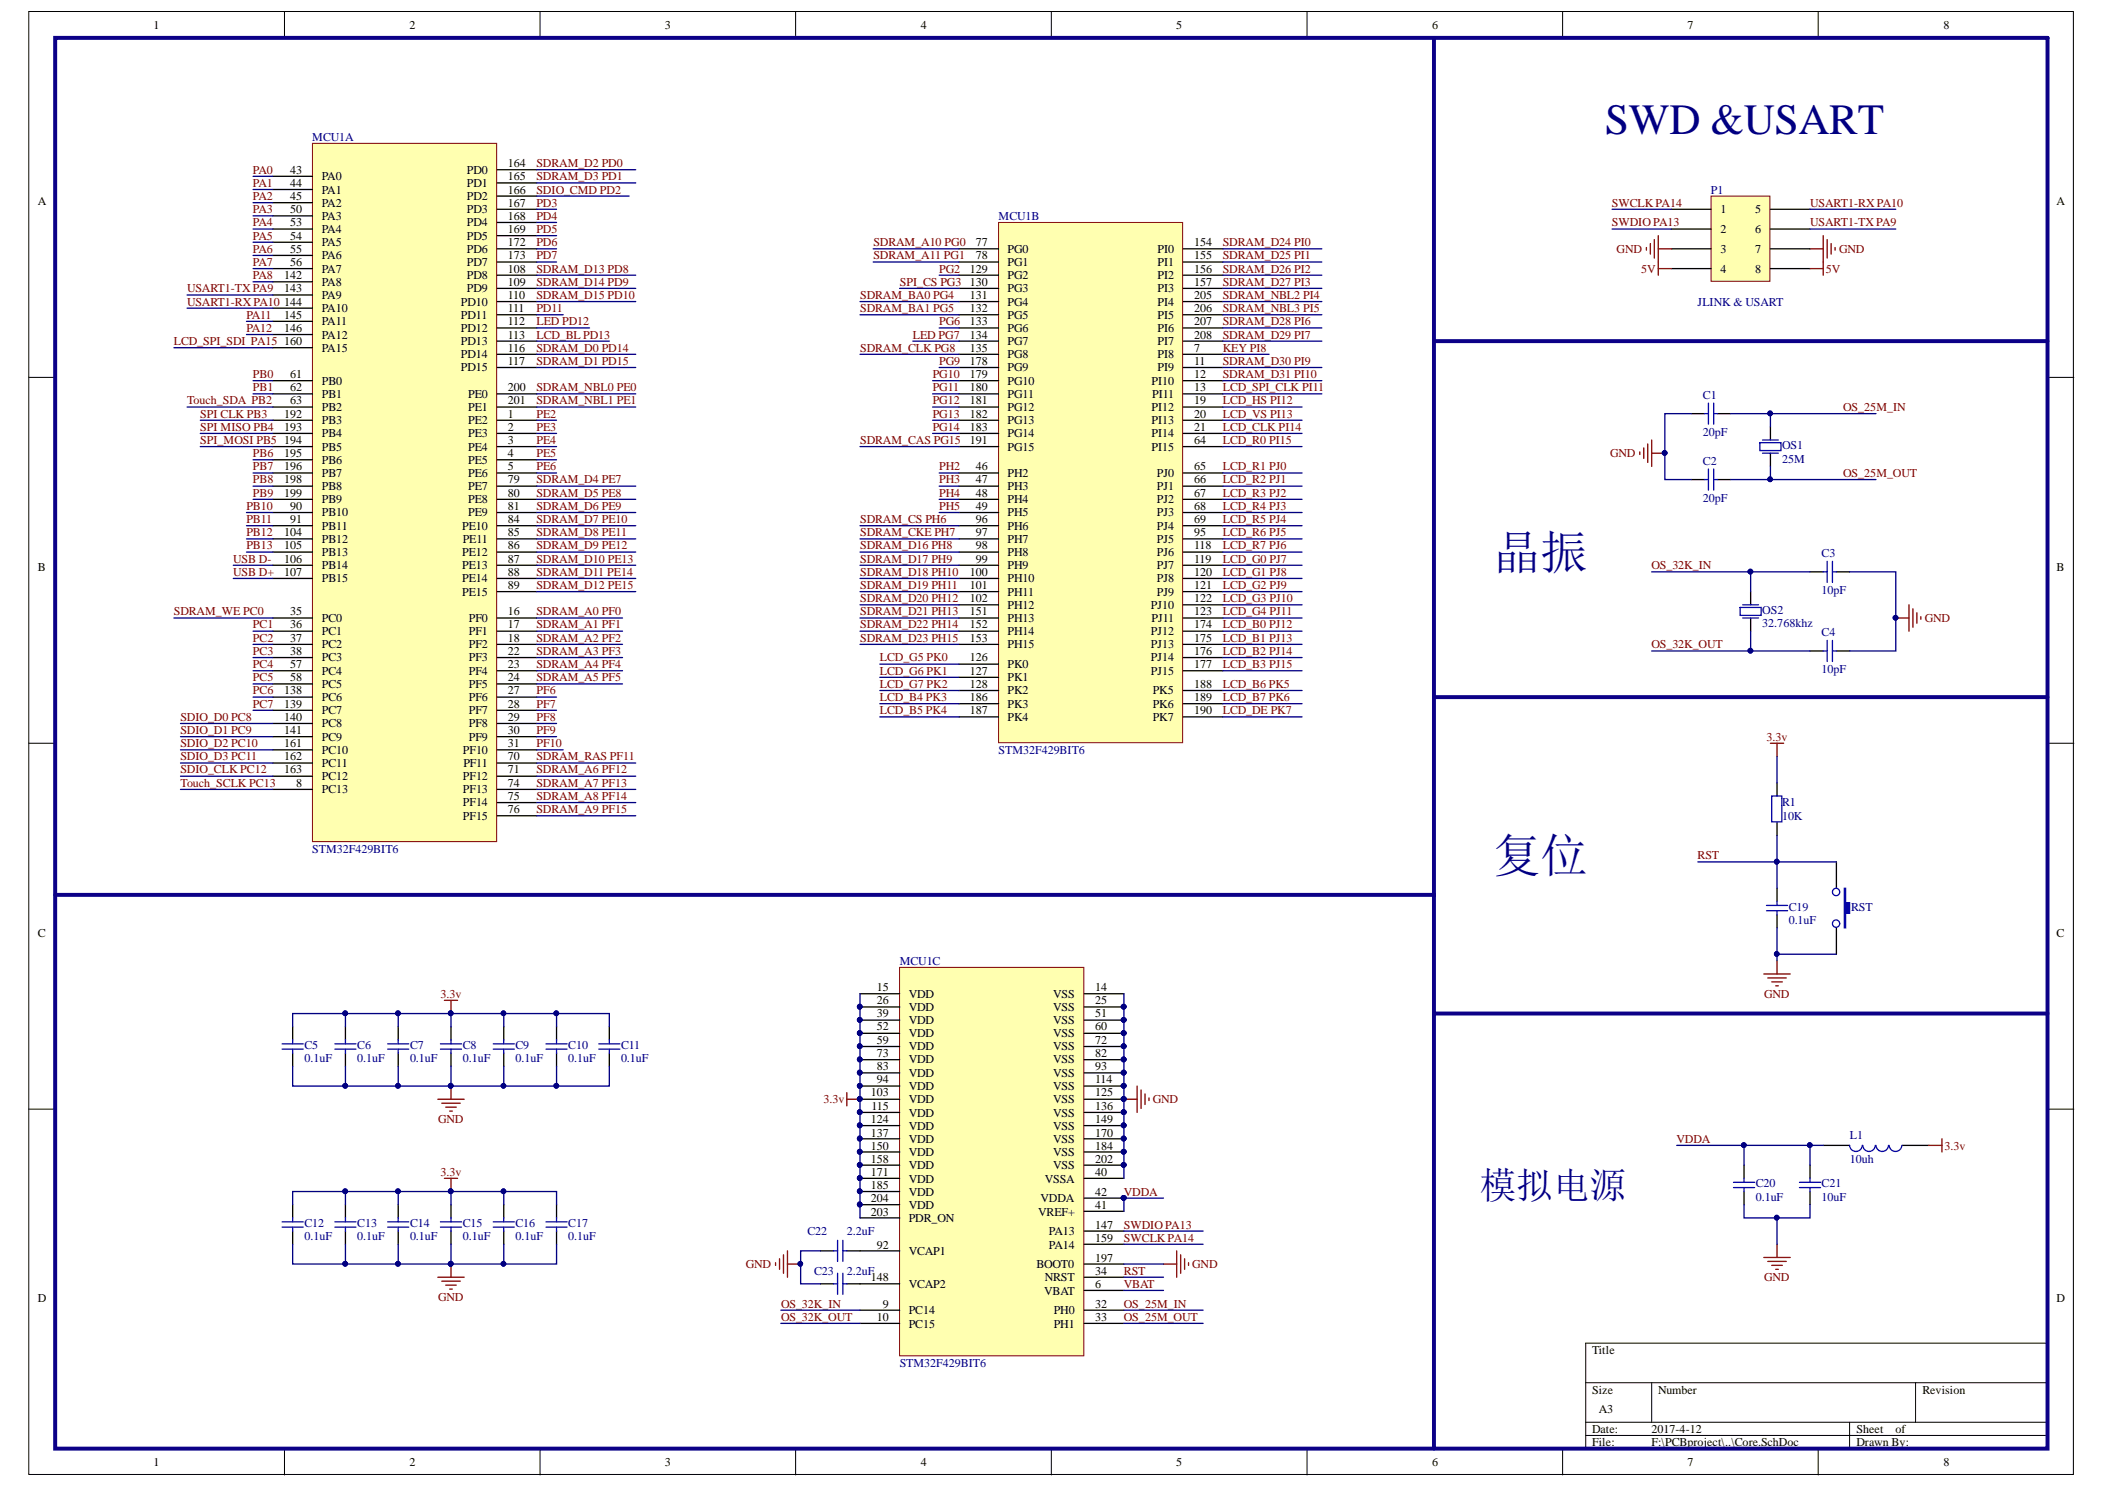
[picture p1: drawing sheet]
<svg xmlns="http://www.w3.org/2000/svg" width="297mm" height="210mm" viewBox="0 0 297 210" stroke-linecap="round" stroke-linejoin="round" font-family="sans-serif">
<g fill="#fff" stroke="#000" stroke-width=".14">
<path d="M4.1 1.6h288.5v206.4h-288.5z"/>
<path d="M7.8 5.3h281.1v199h-281.1z"/>
</g>
<g fill="none" stroke="#000" stroke-width=".14">
<path d="M40.1 1.6v3.7M76.2 1.6v3.7M112.3 1.6v3.7M148.4 1.6v3.7M184.4 1.6v3.7M220.5 1.6v3.7M256.6 1.6v3.7M4.1 53.2h3.7M288.9 53.2h3.8M4.1 104.8h3.7M288.9 104.8h3.8M4.1 156.5h3.7"/>
<path d="M288.9 156.5h3.8M223.8 195.1h65.1M233.1 195.1v5.5M270.3 195.1v5.5M288.9 189.5h-65.1v14.8M40.1 204.3v3.8M76.2 204.3v3.8M112.3 204.3v3.8M148.4 204.3v3.8M184.4 204.3v3.8M220.5 204.3v3.8M223.8 200.6h65.1"/>
<path d="M223.8 202.5h65.1M256.6 204.3v3.8M261 200.6v3.7"/>
</g>
<g fill="none" stroke="#800000" stroke-width=".19">
<path d="M231.4 63.7v.4M232 63.2v1.5M232.5 62.6v2.6M233.1 62.1v3.7M233.1 63.9h1.8M267.5 87.2h1.9M269.4 85.3v3.7M269.9 85.9v2.6M270.5 86.4v1.5M271.1 87v.4M249.8 104.8h1.9M250.8 104.8v1.9"/>
<path d="M248.9 137.4h3.7M249.5 138h2.6M250 138.5h1.5M250.6 139.1h.3M250.8 135.5v1.9M158.6 155.1h1.9M160.5 153.2v3.7M161 153.8v2.6M161.6 154.3v1.5M162.1 154.9v.3"/>
</g>
<g fill="#000080" stroke="#000080" stroke-width=".14">
<circle cx="158.6" cy="155" r=".33"/>
<circle cx="234.9" cy="63.9" r=".33"/>
<circle cx="267.5" cy="87.1" r=".33"/>
</g>
<g fill="none" stroke="#000" stroke-width=".19">
<path d="M238.7 58.3h1.8M242.4 58.3h1.8M238.7 67.6h1.8M242.4 67.6h1.8M255.4 80.7h1.9M255.4 91.8h1.9M259.1 80.7h1.9M259.1 91.8h1.9M250.8 110.4v1.9M250.8 116v1.9M250.8 125.3v1.9M250.8 129v1.9"/>
<path d="M259.1 121.6v3.7M259.1 130.9v3.7"/>
</g>
<g fill="none" stroke="#00f" stroke-width=".19">
<path d="M240.5 58.3h.6M241.1 56.9v2.9M241.8 56.9v2.9M241.8 58.3h.6M240.5 67.6h.6M241.1 66.2v2.9M241.8 66.2v2.9M241.8 67.6h.6M257.8 79.2v3M258.6 79.2v3M257.3 80.7h.5M257.3 91.8h.5"/>
<path d="M257.8 90.3v3M258.6 90.3v3M258.6 80.7h.5M258.6 91.8h.5M250 112.3h1.4v3.6h-1.4zM249.3 127.7h2.9M249.3 128.5h2.9M250.8 127.2v.5M250.8 128.5v.5"/>
</g>
<path d="M260.3 125.3h.1v2.1h.6v1.4h-.6v2.1h-.1z" fill-rule="evenodd" fill="#00f"/>
<g fill="none" stroke="#00f" stroke-width=".19">
<path d="M248.3 62.4h3v1.2h-3zM248.7 62.1h2.2M248.7 63.9h2.2M245.5 85.7h3v1.1h-3zM245.9 85.3h2.3M245.9 87.2h2.3M260.3 125.3h.1v2.1h.6v1.4h-.6v2.1h-.1zM117.6 176.5h.6M118.2 175v2.9M118.2 179.6v3M118.9 175v2.9M118.9 179.6v3"/>
<path d="M118.9 176.5h.6M244.6 167.5h3M244.6 166.8h3M246.1 166.2v.6M246.1 167.5v.6M253.9 167.5h3M253.9 166.8h3M255.4 166.2v.6M255.4 167.5v.6M262.8 161.6a.89 .89 0 0 1-.9 .8 .89 .89 0 0 1-.9-.8M264.6 161.6a.88 .88 0 0 1-.9 .8 .88 .88 0 0 1-.8-.8M266.5 161.6a.88 .88 0 0 1-.9 .8 .88 .88 0 0 1-.9-.8"/>
<path d="M268.4 161.6a.89 .89 0 0 1-.9 .8 .89 .89 0 0 1-.9-.8M117.6 181.1h.6M118.9 181.1h.6"/>
<circle cx="259.1" cy="130.3" r=".52"/>
<circle cx="259.1" cy="125.8" r=".52"/>
</g>
<g fill="none" stroke="#800000" stroke-width=".19">
<path d="M255.4 35.1h1.9M257.3 33.2v3.8M257.8 33.8v2.6M258.4 34.4v1.4M259 34.9v.4M61.8 155.1h3.7M62.3 155.6h2.6M62.7 141.1h1.9M62.9 156.2h1.5M63.5 156.7h.3M63.6 141.1v1.9M63.6 153.2v1.9"/>
<path d="M119.5 154.1v1.9M119.5 155.1h1.9M248.9 177.4h3.7M249.5 177.9h2.6M250 178.5h1.5M250.6 179.1h.3M250.8 175.5v1.9M272.2 161.6h1.8M274 160.6v1.9"/>
</g>
<g fill="#000080" stroke="#000080" stroke-width=".14">
<circle cx="121.3" cy="155" r=".33"/>
<circle cx="63.6" cy="153.2" r=".33"/>
<circle cx="63.6" cy="142.9" r=".33"/>
</g>
<g fill="none" stroke="#000" stroke-width=".19">
<path d="M249.8 60.2v1.9M249.8 63.9v1.9M247 83.5v1.8M247 87.2v1.8M115.8 176.5h1.8M119.5 176.5h1.9M246.1 164.4v1.8M246.1 168.1v1.8M255.4 164.4v1.8M255.4 168.1v1.8M257.3 161.6h3.7M268.4 161.6h3.8"/>
<path d="M115.8 181.1h1.8M119.5 181.1h1.9"/>
</g>
<path d="M241.4 27.7h8.4v12h-8.4z" fill="#ffffb0" stroke="#800000" stroke-width=".14"/>
<path d="M235.9 29.5h5.5M235.9 32.3h5.5M235.9 35.1h5.5M235.9 37.9h5.5M249.8 29.5h5.6M249.8 32.3h5.6M249.8 35.1h5.6M249.8 37.9h5.6" fill="none" stroke="#000" stroke-width=".19"/>
<g fill="none" stroke="#800000" stroke-width=".19">
<path d="M232.3 34.9v.4M232.9 34.4v1.4M233.4 33.8v2.6M234 33.2v5.6M234 35.1h1.9M234 37.9h1.9M255.4 37.9h1.9M257.3 37v1.8M109.4 178.1v.4M110 177.6v1.5M110.6 177v2.6M111.1 176.5v3.7"/>
<path d="M111.1 178.3h1.9"/>
</g>
<g fill="#000080" stroke="#000080" stroke-width=".14">
<circle cx="112.9" cy="178.3" r=".33"/>
<circle cx="158.6" cy="169" r=".33"/>
</g>
<path d="M44.1 20.2h26v98.5h-26z" fill="#ffffb0" stroke="#800000" stroke-width=".14"/>
<g fill="none" stroke="#000" stroke-width=".19">
<path d="M38.5 24.9h5.6M38.5 26.7h5.6M38.5 28.6h5.6M38.5 30.5h5.6M38.5 32.3h5.6M38.5 34.2h5.6M38.5 36h5.6M38.5 37.9h5.6M38.5 39.8h5.6M70.2 38.8h5.5M70.2 23.9h5.5M70.2 25.8h5.5"/>
<path d="M70.2 27.7h5.5M70.2 29.5h5.5M70.2 31.4h5.5M70.2 33.2h5.5M70.2 35.1h5.5M70.2 37h5.5M38.5 59.3h5.6M38.5 53.7h5.6M38.5 55.6h5.6M38.5 57.4h5.6M38.5 41.6h5.6M38.5 43.5h5.6"/>
<path d="M38.5 45.3h5.6M38.5 47.2h5.6M38.5 49.1h5.6M70.2 59.3h5.5M70.2 55.6h5.5M70.2 57.4h5.5M70.2 40.7h5.5M70.2 42.5h5.5M70.2 44.4h5.5M70.2 46.3h5.5M70.2 48.1h5.5M70.2 50h5.5"/>
<path d="M70.2 51.8h5.5M38.5 61.1h5.6M38.5 63h5.6M38.5 64.9h5.6M38.5 66.7h5.6M38.5 68.6h5.6M38.5 70.4h5.6M38.5 72.3h5.6M38.5 74.2h5.6M38.5 76h5.6M38.5 77.9h5.6M38.5 79.7h5.6"/>
<path d="M70.2 61.1h5.5M70.2 63h5.5M70.2 64.9h5.5M70.2 66.7h5.5M70.2 68.6h5.5M70.2 70.4h5.5M70.2 72.3h5.5M70.2 74.2h5.5M70.2 76h5.5M70.2 77.9h5.5M70.2 79.7h5.5M38.5 87.2h5.6"/>
<path d="M38.5 89h5.6M38.5 90.9h5.6M38.5 92.8h5.6M38.5 94.6h5.6M38.5 96.5h5.6M38.5 98.3h5.6M38.5 81.6h5.6M70.2 87.2h5.5M70.2 89h5.5M70.2 90.9h5.5M70.2 92.8h5.5M70.2 94.6h5.5"/>
<path d="M70.2 96.5h5.5M70.2 98.3h5.5M70.2 81.6h5.5M70.2 83.5h5.5M38.5 111.4h5.6M38.5 100.2h5.6M38.5 102.1h5.6M38.5 103.9h5.6M38.5 105.8h5.6M38.5 107.6h5.6M38.5 109.5h5.6M70.2 111.4h5.5"/>
<path d="M70.2 100.2h5.5M70.2 102.1h5.5M70.2 103.9h5.5M70.2 105.8h5.5M70.2 107.6h5.5M70.2 109.5h5.5M70.2 113.2h5.5M70.2 115.1h5.5"/>
</g>
<path d="M140.9 31.4h26v73.4h-26z" fill="#ffffb0" stroke="#800000" stroke-width=".14"/>
<g fill="none" stroke="#000" stroke-width=".19">
<path d="M135.3 35.1h5.6M135.3 37h5.6M135.3 38.8h5.6M167 35.1h5.6M167 37h5.6M167 38.8h5.6M135.3 50h5.6M135.3 51.8h5.6M135.3 53.7h5.6M135.3 55.6h5.6M135.3 57.4h5.6M135.3 59.3h5.6"/>
<path d="M135.3 40.7h5.6M135.3 42.5h5.6M135.3 44.4h5.6M135.3 46.3h5.6M135.3 48.1h5.6M167 50h5.6M167 51.8h5.6M167 53.7h5.6M167 55.6h5.6M167 57.4h5.6M167 59.3h5.6M167 40.7h5.6"/>
<path d="M167 42.5h5.6M167 44.4h5.6M167 46.3h5.6M167 48.1h5.6M135.3 61.1h5.6M135.3 66.7h5.6M135.3 68.6h5.6M135.3 70.4h5.6M135.3 72.3h5.6M135.3 63h5.6M135.3 74.2h5.6M135.3 76h5.6"/>
<path d="M135.3 77.9h5.6M135.3 79.7h5.6M167 61.1h5.6M167 66.7h5.6M167 68.6h5.6M167 70.4h5.6M167 72.3h5.6M167 63h5.6M167 74.2h5.6M167 76h5.6M167 77.9h5.6M167 79.7h5.6"/>
<path d="M135.3 81.6h5.6M135.3 83.5h5.6M135.3 85.3h5.6M135.3 87.2h5.6M135.3 89h5.6M135.3 90.9h5.6M135.3 93.7h5.6M135.3 95.5h5.6M135.3 97.4h5.6M135.3 99.3h5.6M167 81.6h5.6M167 83.5h5.6"/>
<path d="M167 85.3h5.6M167 87.2h5.6M167 89h5.6M167 90.9h5.6M167 92.8h5.6M167 94.6h5.6M167 97.4h5.6M167 99.3h5.6M135.3 101.1h5.6M167 101.1h5.6"/>
</g>
<path d="M126.9 136.5h26v54.8h-26z" fill="#ffffb0" stroke="#800000" stroke-width=".14"/>
<g fill="none" stroke="#000" stroke-width=".19">
<path d="M41.3 144.8v1.9M41.3 148.6v1.8M48.7 144.8v1.9M48.7 148.6v1.8M56.2 144.8v1.9M56.2 148.6v1.8M63.6 144.8v1.9M63.6 148.6v1.8M71.1 144.8v1.9M71.1 148.6v1.8M78.5 144.8v1.9M78.5 148.6v1.8"/>
<path d="M86 144.8v1.9M86 148.6v1.8M121.4 140.2h5.5M121.4 142h5.5M121.4 143.9h5.5M121.4 145.8h5.5M121.4 147.6h5.5M121.4 149.5h5.5M121.4 151.3h5.5M121.4 153.2h5.5M121.4 155.1h5.5M121.4 156.9h5.5"/>
<path d="M121.4 158.8h5.5M153 140.2h5.6M153 142h5.6M153 143.9h5.6M153 145.8h5.6M153 147.6h5.6M153 149.5h5.6M153 151.3h5.6M153 153.2h5.6M153 155.1h5.6M153 156.9h5.6M153 158.8h5.6"/>
<path d="M41.3 169.9v1.9M41.3 173.7v1.8M48.7 169.9v1.9M48.7 173.7v1.8M56.2 169.9v1.9M56.2 173.7v1.8M63.6 169.9v1.9M63.6 173.7v1.8M71.1 169.9v1.9M71.1 173.7v1.8M78.5 169.9v1.9M78.5 173.7v1.8"/>
<path d="M121.4 166.2h5.5M121.4 176.5h5.5M121.4 160.6h5.5M121.4 162.5h5.5M121.4 164.4h5.5M121.4 168.1h5.5M121.4 171.8h5.5M121.4 169.9h5.5M153 166.2h5.6M153 170.9h5.6M153 169h5.6M153 160.6h5.6"/>
<path d="M153 162.5h5.6M153 164.4h5.6M153 178.3h5.6M153 173.7h5.6M153 175.5h5.6M121.4 181.1h5.5M121.4 184.8h5.5M121.4 186.7h5.5M153 182h5.6M153 180.2h5.6M153 184.8h5.6M153 186.7h5.6"/>
</g>
<g fill="#000080" stroke="#000080" stroke-width=".14">
<circle cx="158.6" cy="142" r=".33"/>
<circle cx="121.3" cy="142" r=".33"/>
<circle cx="121.3" cy="143.9" r=".33"/>
<circle cx="158.6" cy="169" r=".33"/>
<circle cx="158.6" cy="143.9" r=".33"/>
<circle cx="121.3" cy="145.7" r=".33"/>
<circle cx="121.3" cy="147.6" r=".33"/>
<circle cx="158.6" cy="145.7" r=".33"/>
<circle cx="158.6" cy="147.6" r=".33"/>
<circle cx="121.3" cy="149.4" r=".33"/>
<circle cx="158.6" cy="149.4" r=".33"/>
<circle cx="121.3" cy="151.3" r=".33"/>
<circle cx="158.6" cy="151.3" r=".33"/>
<circle cx="121.3" cy="153.2" r=".33"/>
<circle cx="121.3" cy="155" r=".33"/>
<circle cx="158.6" cy="153.2" r=".33"/>
<circle cx="121.3" cy="156.9" r=".33"/>
<circle cx="121.3" cy="158.7" r=".33"/>
<circle cx="158.6" cy="155" r=".33"/>
<circle cx="158.6" cy="156.9" r=".33"/>
<circle cx="121.3" cy="160.6" r=".33"/>
<circle cx="158.6" cy="158.7" r=".33"/>
<circle cx="121.3" cy="162.5" r=".33"/>
<circle cx="121.3" cy="164.3" r=".33"/>
<circle cx="158.6" cy="160.6" r=".33"/>
<circle cx="121.3" cy="166.2" r=".33"/>
<circle cx="158.6" cy="162.5" r=".33"/>
<circle cx="121.3" cy="168" r=".33"/>
<circle cx="158.6" cy="164.3" r=".33"/>
<circle cx="121.3" cy="169.9" r=".33"/>
<circle cx="63.6" cy="178.3" r=".33"/>
<circle cx="63.6" cy="168" r=".33"/>
<circle cx="247" cy="80.6" r=".34"/>
<circle cx="247" cy="91.8" r=".33"/>
<circle cx="267.5" cy="87.1" r=".33"/>
<circle cx="250.7" cy="121.5" r=".33"/>
<circle cx="250.7" cy="134.6" r=".33"/>
<circle cx="48.7" cy="153.2" r=".34"/>
<circle cx="56.2" cy="153.2" r=".34"/>
<circle cx="63.6" cy="153.2" r=".33"/>
<circle cx="71" cy="153.2" r=".33"/>
<circle cx="78.5" cy="153.2" r=".33"/>
<circle cx="48.7" cy="142.9" r=".34"/>
<circle cx="56.2" cy="142.9" r=".34"/>
<circle cx="63.6" cy="142.9" r=".33"/>
<circle cx="71" cy="142.9" r=".33"/>
<circle cx="78.5" cy="142.9" r=".33"/>
<circle cx="249.8" cy="67.6" r=".33"/>
<circle cx="249.8" cy="58.3" r=".33"/>
<circle cx="112.9" cy="178.3" r=".33"/>
<circle cx="250.7" cy="171.8" r=".33"/>
<circle cx="246.1" cy="161.5" r=".34"/>
<circle cx="255.4" cy="161.5" r=".33"/>
<circle cx="48.7" cy="168" r=".33"/>
<circle cx="48.7" cy="178.3" r=".34"/>
<circle cx="71" cy="178.3" r=".33"/>
<circle cx="71" cy="168" r=".33"/>
<circle cx="56.2" cy="168" r=".33"/>
<circle cx="56.2" cy="178.3" r=".34"/>
<circle cx="234.9" cy="63.9" r=".33"/>
</g>
<g fill="none" stroke="#00f" stroke-width=".19">
<path d="M39.8 147.3h3M39.8 148h3M41.3 146.7v.6M41.3 148v.6M47.3 147.3h2.9M47.3 148h2.9M48.7 146.7v.6M48.7 148v.6M54.7 147.3h3M54.7 148h3M56.2 146.7v.6M56.2 148v.6"/>
<path d="M62.2 147.3h2.9M62.2 148h2.9M63.6 146.7v.6M63.6 148v.6M69.6 147.3h3M69.6 148h3M71.1 146.7v.6M71.1 148v.6M77 147.3h3M77 148h3M78.5 146.7v.6M78.5 148v.6"/>
<path d="M84.5 147.3h3M84.5 148h3M86 146.7v.6M86 148v.6M39.8 172.4h3M39.8 173.1h3M41.3 171.8v.6M41.3 173.1v.6M47.3 172.4h2.9M47.3 173.1h2.9M48.7 171.8v.6M48.7 173.1v.6"/>
<path d="M54.7 172.4h3M54.7 173.1h3M56.2 171.8v.6M56.2 173.1v.6M62.2 172.4h2.9M62.2 173.1h2.9M63.6 171.8v.6M63.6 173.1v.6M69.6 172.4h3M69.6 173.1h3M71.1 171.8v.6M71.1 173.1v.6"/>
<path d="M77 172.4h3M77 173.1h3M78.5 171.8v.6M78.5 173.1v.6"/>
</g>
<path d="M62.7 166.2h1.9M63.6 166.2v1.9M63.6 178.3v1.9M164.2 178.3h1.8M166 176.5v3.7M166.6 177v2.6M167.2 177.6v1.5M167.7 178.1v.4M61.8 180.2h3.7M62.3 180.7h2.6M62.9 181.3h1.5M63.5 181.8h.3" fill="none" stroke="#800000" stroke-width=".19"/>
<path d="M7.8 5.3h281.1v199h-281.1zM202.3 5.3v120.9h-194.5M202.3 48.1h86.6M202.3 98.3h86.6M202.3 126.2v78.1M202.3 143h86.6" fill="none" stroke="#0c0087" stroke-width=".56"/>
<g fill="none" stroke="#000080" stroke-width=".19">
<path d="M35.7 37.9h2.8M35.7 34.2h2.8M35.7 26.7h2.8M35.7 24.9h2.8M35.7 32.3h2.8M35.7 28.6h2.8M35.7 36h2.8M35.7 30.5h2.8M35.7 39.8h2.8M75.7 27.7h13.1M75.7 33.2h2.8M75.7 37h2.8"/>
<path d="M75.7 29.5h2.8M75.7 38.8h14M75.7 25.8h14M75.7 23.9h14M75.7 35.1h2.8M75.7 31.4h2.8M123.2 37h12.1M123.2 35.1h12.1M132.5 38.8h2.8M172.6 37h13.9M172.6 38.8h13.9M172.6 35.1h13.9"/>
<path d="M227.5 29.5h8.4M227.5 32.3h8.4M255.4 29.5h12.1M255.4 32.3h12.1M24.5 49.1h14M26.4 43.5h12.1M26.4 41.6h12.1M26.4 57.4h12.1M28.3 59.3h10.2M34.8 45.3h3.7M34.8 47.2h3.7M35.7 53.7h2.8"/>
<path d="M35.7 55.6h2.8M75.7 51.8h14M75.7 59.3h2.8M75.7 57.4h14M75.7 50h14M75.7 42.5h14M75.7 40.7h14M75.7 46.3h7.5M75.7 48.1h10.3M75.7 44.4h3.8M75.7 55.6h14M121.4 50h13.9"/>
<path d="M121.4 42.5h13.9M121.4 44.4h13.9M126.9 40.7h8.4M128.8 48.1h6.5M131.6 59.3h3.7M131.6 57.4h3.7M131.6 53.7h3.7M131.6 55.6h3.7M132.5 51.8h2.8M132.5 46.3h2.8M172.6 51.8h13.9M172.6 59.3h11.1"/>
<path d="M172.6 57.4h11.1M172.6 50h6.5M172.6 42.5h13.9M172.6 40.7h13.9M172.6 46.3h13.9M172.6 48.1h13.9M172.6 53.7h13.9M172.6 44.4h13.9M172.6 55.6h13.9M238.7 58.3h-3.8v9.3h3.8M244.2 58.3h20.5M249.8 58.3v1.9"/>
<path d="M28.3 63h10.2M28.3 61.1h10.2M32.9 79.7h5.6M34.8 72.3h3.7M34.8 77.9h3.7M34.8 74.2h3.7M34.8 76h3.7M35.7 64.9h2.8M35.7 70.4h2.8M35.7 68.6h2.8M35.7 66.7h2.8M75.7 79.7h14"/>
<path d="M75.7 63h2.8M75.7 64.9h2.8M75.7 72.3h14M75.7 70.4h14M75.7 61.1h2.8M75.7 68.6h14M75.7 77.9h14M75.7 66.7h2.8M75.7 74.2h14M75.7 76h14M121.4 79.7h13.9M121.4 63h13.9"/>
<path d="M121.4 77.9h13.9M121.4 74.2h13.9M121.4 76h13.9M131.6 61.1h3.7M132.5 72.3h2.8M132.5 70.4h2.8M132.5 68.6h2.8M132.5 66.7h2.8M172.6 79.7h11.1M172.6 63h11.1M172.6 72.3h11.1M172.6 70.4h11.1"/>
<path d="M172.6 61.1h11.1M172.6 68.6h11.1M172.6 77.9h11.1M172.6 66.7h11.1M172.6 74.2h11.1M172.6 76h11.1M244.2 67.6h20.5M249.8 65.8v1.8M24.5 87.2h14M32.9 81.6h5.6M35.7 89h2.8M35.7 90.9h2.8"/>
<path d="M35.7 92.8h2.8M35.7 94.6h2.8M35.7 96.5h2.8M35.7 98.3h2.8M75.7 81.6h14M75.7 89h12.1M75.7 90.9h12.1M75.7 92.8h12.1M75.7 94.6h12.1M75.7 96.5h12.1M75.7 98.3h2.8M75.7 83.5h14"/>
<path d="M75.7 87.2h12.1M121.4 81.6h13.9M121.4 89h13.9M121.4 90.9h13.9M121.4 85.3h13.9M121.4 83.5h13.9M121.4 87.2h13.9M124.2 99.3h11.1M124.2 97.4h11.1M124.2 95.5h11.1M124.2 93.7h11.1M172.6 81.6h11.1"/>
<path d="M172.6 89h11.1M172.6 90.9h11.1M172.6 92.8h11.1M172.6 94.6h11.1M172.6 99.3h11.1M172.6 97.4h11.1M172.6 85.3h11.1M172.6 83.5h11.1M172.6 87.2h11.1M233.1 91.8h22.3M233.1 80.7h22.3M247 80.7v2.8"/>
<path d="M247 89v2.8M261 80.7h6.5v11.1h-6.5M25.5 102.1h13M25.5 109.5h13M25.5 107.6h13M25.5 105.8h13M25.5 103.9h13M25.5 111.4h13M35.7 100.2h2.8M75.7 102.1h2.8M75.7 109.5h14M75.7 107.6h14"/>
<path d="M75.7 105.8h3.8M75.7 103.9h2.8M75.7 111.4h14M75.7 113.2h14M75.7 115.1h14M75.7 100.2h2.8M124.2 101.1h11.1M172.6 101.1h11.1M250.8 117.9v7.4M250.8 106.7v3.7M239.6 121.6h19.5M250.8 130.9v4.6"/>
<path d="M250.8 134.6h8.3M41.3 150.4v2.8h44.7v-2.8M41.3 144.8v-1.8h44.7v1.8M48.7 143v1.8M48.7 150.4v2.8M56.2 143v1.8M56.2 150.4v2.8M63.6 143v1.8M63.6 150.4v2.8M71.1 143v1.8M71.1 150.4v2.8M78.5 143v1.8"/>
<path d="M78.5 150.4v2.8M121.4 140.2v31.6M158.6 140.2v26M41.3 175.5v2.8h22.3M41.3 169.9v-1.8h37.2v1.8M48.7 168.1v1.8M48.7 175.5v2.8M56.2 168.1v1.8M56.2 175.5v2.8M63.6 168.1v1.8M63.6 175.5v2.8M71.1 168.1v1.8"/>
<path d="M71.1 175.5v2.8M78.5 175.5v2.8h-14.9M115.8 176.5h-2.8v4.6h2.8M158.6 178.3h5.6M158.6 173.7h11.2M158.6 175.5h11.2M164.2 169h-5.6v1.9M236.6 161.6h9.5M246.1 164.4v-2.8h9.3v2.8M246.1 169.9v1.9h9.3v-1.9M250.8 171.8v3.7M255.4 161.6h1.9"/>
<path d="M110.2 184.8h11.2M110.2 186.7h11.2M158.6 180.2h5.6M158.6 182h5.6M158.6 184.8h11.2M158.6 186.7h11.2"/>
</g>
<g font-size="6.7" fill="#000080">
<text x="210.7" y="80.3">晶振</text>
<text x="210.7" y="123.1">复位</text>
</g>
<text font-size="6.1" fill="#000080" x="226.5" y="18.9">SWD &amp;USART</text>
<text font-size="5.2" fill="#000080" x="208.8" y="168.9">模拟电源</text>
<g font-size="1.7">
<text x="21.7" y="4.1">1</text>
<text x="57.8" y="4.1">2</text>
<text x="93.8" y="4.1">3</text>
<text x="129.9" y="4.1">4</text>
<text x="166" y="4.1">5</text>
<text x="202.1" y="4.1">6</text>
<text x="238.1" y="4.1">7</text>
<text x="274.2" y="4.1">8</text>
<text x="71.6" y="23.6">164</text>
<text x="5.3" y="28.9">A</text>
<text x="40.9" y="24.5">43</text>
<text x="40.9" y="26.4">44</text>
<text x="40.9" y="28.2">45</text>
<text x="45.4" y="25.4">PA0</text>
<text x="45.4" y="27.3">PA1</text>
<text x="45.4" y="29.2">PA2</text>
<text x="65.9" y="24.5">PD0</text>
<text x="65.9" y="26.4">PD1</text>
<text x="65.9" y="28.2">PD2</text>
<text x="71.6" y="25.4">165</text>
<text x="71.6" y="27.3">166</text>
<text x="71.6" y="29.2">167</text>
<text x="290.2" y="28.9">A</text>
<text x="40.9" y="30.1">50</text>
<text x="40.9" y="31.9">53</text>
<text x="40.9" y="33.8">54</text>
<text x="40.9" y="35.7">55</text>
<text x="45.4" y="31">PA3</text>
<text x="45.4" y="32.9">PA4</text>
<text x="45.4" y="34.7">PA5</text>
<text x="65.9" y="30.1">PD3</text>
<text x="65.9" y="31.9">PD4</text>
<text x="65.9" y="33.8">PD5</text>
<text x="65.9" y="35.7">PD6</text>
<text x="71.6" y="31">168</text>
<text x="71.6" y="32.9">169</text>
<text x="71.6" y="34.7">172</text>
<text x="137.7" y="34.7">77</text>
<text x="142.2" y="35.7">PG0</text>
<text x="163.3" y="35.7">PI0</text>
<text x="168.5" y="34.7">154</text>
<text x="242.8" y="30.1">1</text>
<text x="242.8" y="32.9">2</text>
<text x="242.8" y="35.7">3</text>
<text x="247.7" y="30.1">5</text>
<text x="247.7" y="32.9">6</text>
<text x="247.7" y="35.7">7</text>
<text x="40.1" y="39.4">142</text>
<text x="40.1" y="41.2">143</text>
<text x="40.9" y="37.5">56</text>
<text x="45.4" y="36.6">PA6</text>
<text x="45.4" y="38.5">PA7</text>
<text x="45.4" y="40.3">PA8</text>
<text x="65.9" y="39.4">PD8</text>
<text x="65.9" y="41.2">PD9</text>
<text x="65.9" y="37.5">PD7</text>
<text x="71.6" y="38.5">108</text>
<text x="71.6" y="40.3">109</text>
<text x="71.6" y="36.6">173</text>
<text x="136.9" y="38.5">129</text>
<text x="136.9" y="40.3">130</text>
<text x="137.7" y="36.6">78</text>
<text x="142.2" y="37.5">PG1</text>
<text x="142.2" y="39.4">PG2</text>
<text x="142.2" y="41.2">PG3</text>
<text x="163.3" y="37.5">PI1</text>
<text x="163.3" y="39.4">PI2</text>
<text x="163.3" y="41.2">PI3</text>
<text x="168.5" y="36.6">155</text>
<text x="168.5" y="38.5">156</text>
<text x="168.5" y="40.3">157</text>
<text x="242.8" y="38.5">4</text>
<text x="247.7" y="38.5">8</text>
<text x="40.1" y="43.1">144</text>
<text x="40.1" y="45">145</text>
<text x="40.1" y="46.8">146</text>
<text x="45.4" y="42.2">PA9</text>
<text x="45.4" y="44">PA10</text>
<text x="45.4" y="45.9">PA11</text>
<text x="45.4" y="47.8">PA12</text>
<text x="65" y="43.1">PD10</text>
<text x="65" y="45">PD11</text>
<text x="65" y="46.8">PD12</text>
<text x="71.6" y="42.2">110</text>
<text x="71.6" y="44">111</text>
<text x="71.6" y="45.9">112</text>
<text x="71.6" y="47.8">113</text>
<text x="136.9" y="42.2">131</text>
<text x="136.9" y="44">132</text>
<text x="136.9" y="45.9">133</text>
<text x="136.9" y="47.8">134</text>
<text x="142.2" y="43.1">PG4</text>
<text x="142.2" y="45">PG5</text>
<text x="142.2" y="46.8">PG6</text>
<text x="163.3" y="43.1">PI4</text>
<text x="163.3" y="45">PI5</text>
<text x="163.3" y="46.8">PI6</text>
<text x="168.5" y="42.2">205</text>
<text x="168.5" y="44">206</text>
<text x="168.5" y="45.9">207</text>
<text x="168.5" y="47.8">208</text>
<text x="40.1" y="48.7">160</text>
<text x="40.9" y="53.3">61</text>
<text x="45.4" y="49.6">PA15</text>
<text x="65" y="48.7">PD13</text>
<text x="65" y="50.5">PD14</text>
<text x="65" y="52.4">PD15</text>
<text x="71.6" y="49.6">116</text>
<text x="71.6" y="51.5">117</text>
<text x="136.9" y="49.6">135</text>
<text x="136.9" y="51.5">178</text>
<text x="136.9" y="53.3">179</text>
<text x="142.2" y="48.7">PG7</text>
<text x="142.2" y="50.5">PG8</text>
<text x="142.2" y="52.4">PG9</text>
<text x="163.3" y="50.5">PI8</text>
<text x="163.3" y="52.4">PI9</text>
<text x="163.3" y="48.7">PI7</text>
<text x="168.5" y="49.6">7</text>
<text x="168.5" y="51.5">11</text>
<text x="168.5" y="53.3">12</text>
<text x="40.1" y="58.9">192</text>
<text x="40.9" y="55.2">62</text>
<text x="40.9" y="57">63</text>
<text x="45.4" y="54.3">PB0</text>
<text x="45.4" y="56.1">PB1</text>
<text x="45.4" y="58">PB2</text>
<text x="45.4" y="59.8">PB3</text>
<text x="66.1" y="59.8">PE2</text>
<text x="66.1" y="56.1">PE0</text>
<text x="66.1" y="58">PE1</text>
<text x="71.6" y="58.9">1</text>
<text x="71.6" y="55.2">200</text>
<text x="71.6" y="57">201</text>
<text x="136.9" y="55.2">180</text>
<text x="136.9" y="57">181</text>
<text x="136.9" y="58.9">182</text>
<text x="142.2" y="54.3">PG10</text>
<text x="142.2" y="56.1">PG11</text>
<text x="142.2" y="58">PG12</text>
<text x="142.2" y="59.8">PG13</text>
<text x="162.5" y="54.3">PI10</text>
<text x="162.5" y="58">PI12</text>
<text x="162.5" y="59.8">PI13</text>
<text x="162.6" y="56.1">PI11</text>
<text x="168.5" y="55.2">13</text>
<text x="168.5" y="57">19</text>
<text x="168.5" y="58.9">20</text>
<text x="40.1" y="60.8">193</text>
<text x="40.1" y="62.6">194</text>
<text x="40.1" y="64.5">195</text>
<text x="45.4" y="61.7">PB4</text>
<text x="45.4" y="63.6">PB5</text>
<text x="45.4" y="65.4">PB6</text>
<text x="66.1" y="61.7">PE3</text>
<text x="66.1" y="63.6">PE4</text>
<text x="66.1" y="65.4">PE5</text>
<text x="71.6" y="60.8">2</text>
<text x="71.6" y="62.6">3</text>
<text x="71.6" y="64.5">4</text>
<text x="136.9" y="60.8">183</text>
<text x="136.9" y="62.6">191</text>
<text x="142.2" y="61.7">PG14</text>
<text x="142.2" y="63.6">PG15</text>
<text x="162.5" y="61.7">PI14</text>
<text x="162.5" y="63.6">PI15</text>
<text x="168.5" y="60.8">21</text>
<text x="168.5" y="62.6">64</text>
<text x="40.1" y="66.3">196</text>
<text x="40.1" y="68.2">198</text>
<text x="40.1" y="70.1">199</text>
<text x="40.9" y="71.9">90</text>
<text x="45.4" y="67.3">PB7</text>
<text x="45.4" y="69.1">PB8</text>
<text x="45.4" y="71">PB9</text>
<text x="66.1" y="67.3">PE6</text>
<text x="66.1" y="69.1">PE7</text>
<text x="66.1" y="71">PE8</text>
<text x="71.6" y="66.3">5</text>
<text x="71.6" y="68.2">79</text>
<text x="71.6" y="70.1">80</text>
<text x="71.6" y="71.9">81</text>
<text x="137.7" y="66.3">46</text>
<text x="137.7" y="68.2">47</text>
<text x="137.7" y="70.1">48</text>
<text x="137.7" y="71.9">49</text>
<text x="142.2" y="67.3">PH2</text>
<text x="142.2" y="69.1">PH3</text>
<text x="142.2" y="71">PH4</text>
<text x="163.3" y="67.3">PJ0</text>
<text x="163.3" y="69.1">PJ1</text>
<text x="163.3" y="71">PJ2</text>
<text x="168.5" y="66.3">65</text>
<text x="168.5" y="68.2">66</text>
<text x="168.5" y="70.1">67</text>
<text x="168.5" y="71.9">68</text>
<text x="40.1" y="75.6">104</text>
<text x="40.1" y="77.5">105</text>
<text x="40.9" y="73.8">91</text>
<text x="45.4" y="72.9">PB10</text>
<text x="45.4" y="74.7">PB11</text>
<text x="45.4" y="76.6">PB12</text>
<text x="65.2" y="74.7">PE10</text>
<text x="65.3" y="76.6">PE11</text>
<text x="66.1" y="72.9">PE9</text>
<text x="71.6" y="73.8">84</text>
<text x="71.6" y="75.6">85</text>
<text x="71.6" y="77.5">86</text>
<text x="137.7" y="73.8">96</text>
<text x="137.7" y="75.6">97</text>
<text x="137.7" y="77.5">98</text>
<text x="142.2" y="72.9">PH5</text>
<text x="142.2" y="74.7">PH6</text>
<text x="142.2" y="76.6">PH7</text>
<text x="163.3" y="72.9">PJ3</text>
<text x="163.3" y="74.7">PJ4</text>
<text x="163.3" y="76.6">PJ5</text>
<text x="168.5" y="73.8">69</text>
<text x="168.5" y="75.6">95</text>
<text x="168.5" y="77.5">118</text>
<text x="5.3" y="80.5">B</text>
<text x="40.1" y="79.4">106</text>
<text x="40.1" y="81.2">107</text>
<text x="45.4" y="78.4">PB13</text>
<text x="45.4" y="80.3">PB14</text>
<text x="45.4" y="82.1">PB15</text>
<text x="65.2" y="78.4">PE12</text>
<text x="65.2" y="80.3">PE13</text>
<text x="65.2" y="82.1">PE14</text>
<text x="71.6" y="79.4">87</text>
<text x="71.6" y="81.2">88</text>
<text x="71.6" y="83.1">89</text>
<text x="136.9" y="81.2">100</text>
<text x="136.9" y="83.1">101</text>
<text x="137.7" y="79.4">99</text>
<text x="142.2" y="78.4">PH8</text>
<text x="142.2" y="80.3">PH9</text>
<text x="142.2" y="82.1">PH10</text>
<text x="163.3" y="78.4">PJ6</text>
<text x="163.3" y="80.3">PJ7</text>
<text x="163.3" y="82.1">PJ8</text>
<text x="168.5" y="79.4">119</text>
<text x="168.5" y="81.2">120</text>
<text x="168.5" y="83.1">121</text>
<text x="290.2" y="80.5">B</text>
<text x="40.9" y="86.8">35</text>
<text x="40.9" y="88.7">36</text>
<text x="45.4" y="87.7">PC0</text>
<text x="45.4" y="89.6">PC1</text>
<text x="65.2" y="84">PE15</text>
<text x="66.1" y="87.7">PF0</text>
<text x="66.1" y="89.6">PF1</text>
<text x="71.6" y="86.8">16</text>
<text x="71.6" y="88.7">17</text>
<text x="136.9" y="84.9">102</text>
<text x="136.9" y="86.8">151</text>
<text x="136.9" y="88.7">152</text>
<text x="142.2" y="84">PH11</text>
<text x="142.2" y="85.9">PH12</text>
<text x="142.2" y="87.7">PH13</text>
<text x="142.2" y="89.6">PH14</text>
<text x="162.4" y="85.9">PJ10</text>
<text x="162.4" y="89.6">PJ12</text>
<text x="162.5" y="87.7">PJ11</text>
<text x="163.3" y="84">PJ9</text>
<text x="168.5" y="84.9">122</text>
<text x="168.5" y="86.8">123</text>
<text x="168.5" y="88.7">174</text>
<text x="40.9" y="90.5">37</text>
<text x="40.9" y="92.4">38</text>
<text x="40.9" y="94.2">57</text>
<text x="45.4" y="91.4">PC2</text>
<text x="45.4" y="93.3">PC3</text>
<text x="45.4" y="95.2">PC4</text>
<text x="66.1" y="91.4">PF2</text>
<text x="66.1" y="93.3">PF3</text>
<text x="66.1" y="95.2">PF4</text>
<text x="71.6" y="90.5">18</text>
<text x="71.6" y="92.4">22</text>
<text x="71.6" y="94.2">23</text>
<text x="136.9" y="90.5">153</text>
<text x="136.9" y="93.3">126</text>
<text x="136.9" y="95.2">127</text>
<text x="142.2" y="91.4">PH15</text>
<text x="142.2" y="94.2">PK0</text>
<text x="162.4" y="91.4">PJ13</text>
<text x="162.4" y="93.3">PJ14</text>
<text x="162.4" y="95.2">PJ15</text>
<text x="168.5" y="90.5">175</text>
<text x="168.5" y="92.4">176</text>
<text x="168.5" y="94.2">177</text>
<text x="40.1" y="98">138</text>
<text x="40.1" y="99.8">139</text>
<text x="40.1" y="101.7">140</text>
<text x="40.9" y="96.1">58</text>
<text x="45.4" y="97">PC5</text>
<text x="45.4" y="98.9">PC6</text>
<text x="45.4" y="100.7">PC7</text>
<text x="66.1" y="97">PF5</text>
<text x="66.1" y="98.9">PF6</text>
<text x="66.1" y="100.7">PF7</text>
<text x="71.6" y="96.1">24</text>
<text x="71.6" y="98">27</text>
<text x="71.6" y="99.8">28</text>
<text x="71.6" y="101.7">29</text>
<text x="136.9" y="97">128</text>
<text x="136.9" y="98.9">186</text>
<text x="136.9" y="100.7">187</text>
<text x="142.2" y="96.1">PK1</text>
<text x="142.2" y="98">PK2</text>
<text x="142.2" y="99.8">PK3</text>
<text x="142.2" y="101.7">PK4</text>
<text x="162.7" y="98">PK5</text>
<text x="162.7" y="99.8">PK6</text>
<text x="162.7" y="101.7">PK7</text>
<text x="168.5" y="97">188</text>
<text x="168.5" y="98.9">189</text>
<text x="168.5" y="100.7">190</text>
<text x="40.1" y="103.5">141</text>
<text x="40.1" y="105.4">161</text>
<text x="40.1" y="107.2">162</text>
<text x="45.4" y="102.6">PC8</text>
<text x="45.4" y="104.5">PC9</text>
<text x="45.4" y="106.3">PC10</text>
<text x="65.3" y="106.3">PF10</text>
<text x="66.1" y="102.6">PF8</text>
<text x="66.1" y="104.5">PF9</text>
<text x="71.6" y="103.5">30</text>
<text x="71.6" y="105.4">31</text>
<text x="71.6" y="107.2">70</text>
<text x="40.1" y="109.1">163</text>
<text x="41.8" y="111">8</text>
<text x="45.4" y="111.9">PC13</text>
<text x="45.4" y="108.2">PC11</text>
<text x="45.4" y="110">PC12</text>
<text x="65.3" y="110">PF12</text>
<text x="65.3" y="111.9">PF13</text>
<text x="65.3" y="113.8">PF14</text>
<text x="65.4" y="108.2">PF11</text>
<text x="71.6" y="109.1">71</text>
<text x="71.6" y="111">74</text>
<text x="71.6" y="112.8">75</text>
<text x="65.3" y="115.6">PF15</text>
<text x="71.6" y="114.7">76</text>
<text x="5.3" y="132.2">C</text>
<text x="290.2" y="132.2">C</text>
<text x="123.7" y="139.8">15</text>
<text x="123.7" y="141.6">26</text>
<text x="123.7" y="143.5">39</text>
<text x="128.2" y="140.7">VDD</text>
<text x="128.2" y="142.6">VDD</text>
<text x="148.6" y="140.7">VSS</text>
<text x="148.6" y="142.6">VSS</text>
<text x="154.5" y="139.8">14</text>
<text x="154.5" y="141.6">25</text>
<text x="154.5" y="143.5">51</text>
<text x="123.7" y="145.4">52</text>
<text x="123.7" y="147.2">59</text>
<text x="123.7" y="149.1">73</text>
<text x="128.2" y="144.4">VDD</text>
<text x="128.2" y="146.3">VDD</text>
<text x="128.2" y="148.2">VDD</text>
<text x="148.6" y="144.4">VSS</text>
<text x="148.6" y="146.3">VSS</text>
<text x="148.6" y="148.2">VSS</text>
<text x="154.5" y="145.4">60</text>
<text x="154.5" y="147.2">72</text>
<text x="154.5" y="149.1">82</text>
<text x="122.9" y="154.7">103</text>
<text x="123.7" y="150.9">83</text>
<text x="123.7" y="152.8">94</text>
<text x="128.2" y="150">VDD</text>
<text x="128.2" y="151.9">VDD</text>
<text x="128.2" y="153.7">VDD</text>
<text x="128.2" y="155.6">VDD</text>
<text x="148.6" y="150">VSS</text>
<text x="148.6" y="151.9">VSS</text>
<text x="148.6" y="153.7">VSS</text>
<text x="148.6" y="155.6">VSS</text>
<text x="154.5" y="150.9">93</text>
<text x="154.5" y="152.8">114</text>
<text x="154.5" y="154.7">125</text>
<text x="122.9" y="158.5">124</text>
<text x="122.9" y="160.3">137</text>
<text x="123" y="156.6">115</text>
<text x="128.2" y="157.5">VDD</text>
<text x="128.2" y="159.4">VDD</text>
<text x="128.2" y="161.2">VDD</text>
<text x="148.6" y="157.5">VSS</text>
<text x="148.6" y="159.4">VSS</text>
<text x="148.6" y="161.2">VSS</text>
<text x="154.5" y="156.6">136</text>
<text x="154.5" y="158.5">149</text>
<text x="154.5" y="160.3">170</text>
<text x="122.9" y="162.2">150</text>
<text x="122.9" y="164">158</text>
<text x="122.9" y="165.9">171</text>
<text x="122.9" y="167.8">185</text>
<text x="128.2" y="163.1">VDD</text>
<text x="128.2" y="165">VDD</text>
<text x="128.2" y="166.8">VDD</text>
<text x="147.4" y="166.8">VSSA</text>
<text x="148.6" y="163.1">VSS</text>
<text x="148.6" y="165">VSS</text>
<text x="154.5" y="165.9">40</text>
<text x="154.5" y="162.2">184</text>
<text x="154.5" y="164">202</text>
<text x="122.9" y="171.5">203</text>
<text x="122.9" y="169.6">204</text>
<text x="128.2" y="168.7">VDD</text>
<text x="128.2" y="172.4">PDR_ON</text>
<text x="128.2" y="170.5">VDD</text>
<text x="146.5" y="171.5">VREF+</text>
<text x="146.8" y="169.6">VDDA</text>
<text x="154.5" y="170.5">41</text>
<text x="154.5" y="168.7">42</text>
<text x="154.5" y="173.3">147</text>
<text x="123.7" y="176.1">92</text>
<text x="128.2" y="177.1">VCAP1</text>
<text x="146.2" y="178.9">BOOT0</text>
<text x="148" y="174.3">PA13</text>
<text x="148" y="176.1">PA14</text>
<text x="154.5" y="179.8">34</text>
<text x="154.5" y="178">197</text>
<text x="154.5" y="175.2">159</text>
<text x="5.3" y="183.7">D</text>
<text x="122.9" y="180.8">148</text>
<text x="124.6" y="184.5">9</text>
<text x="128.2" y="181.7">VCAP2</text>
<text x="128.2" y="185.4">PC14</text>
<text x="147.3" y="182.6">VBAT</text>
<text x="147.4" y="180.8">NRST</text>
<text x="148.7" y="185.4">PH0</text>
<text x="154.5" y="181.7">6</text>
<text x="154.5" y="184.5">32</text>
<text x="290.2" y="183.7">D</text>
<text x="123.7" y="186.3">10</text>
<text x="128.2" y="187.3">PC15</text>
<text x="148.7" y="187.3">PH1</text>
<text x="154.5" y="186.3">33</text>
<text x="224.7" y="191">Title</text>
<text x="224.7" y="196.6">Size</text>
<text x="234" y="196.6">Number</text>
<text x="271.3" y="196.6">Revision</text>
<text x="224.7" y="202.2">Date:</text>
<text x="225.6" y="199.4">A3</text>
<text x="233" y="202.2">2017-4-12</text>
<text x="262" y="202.2">Sheet</text>
<text x="267.5" y="202.2">of</text>
<text x="21.7" y="206.8">1</text>
<text x="57.8" y="206.8">2</text>
<text x="93.8" y="206.8">3</text>
<text x="129.9" y="206.8">4</text>
<text x="166" y="206.8">5</text>
<text x="202.1" y="206.8">6</text>
<text x="224.7" y="204">File:</text>
<text x="233" y="204">F:\PCBproject\..\Core.SchDoc</text>
<text x="238.1" y="206.8">7</text>
<text x="262" y="204">Drawn By:</text>
<text x="274.2" y="206.8">8</text>
</g>
<g font-size="1.7" fill="#000080">
<text x="44.1" y="19.9">MCU1A</text>
<text x="241.4" y="27.3">P1</text>
<text x="140.9" y="31">MCU1B</text>
<text x="239.5" y="43.1">JLINK &amp; USART</text>
<text x="240.3" y="56.3">C1</text>
<text x="240.3" y="61.5">20pF</text>
<text x="240.3" y="65.6">C2</text>
<text x="251.5" y="65.2">25M</text>
<text x="251.5" y="63.4">OS1</text>
<text x="240.3" y="70.8">20pF</text>
<text x="257.1" y="83.8">10pF</text>
<text x="257.1" y="78.6">C3</text>
<text x="248.7" y="88.5">32.768khz</text>
<text x="248.7" y="86.6">OS2</text>
<text x="257.1" y="89.8">C4</text>
<text x="257.1" y="95">10pF</text>
<text x="140.9" y="106.3">STM32F429BIT6</text>
<text x="251.5" y="113.8">R1</text>
<text x="251.5" y="115.6">10K</text>
<text x="44.1" y="120.3">STM32F429BIT6</text>
<text x="252.4" y="130.3">0.1uF</text>
<text x="252.4" y="128.5">C19</text>
<text x="261.2" y="128.5">RST</text>
<text x="127" y="136.1">MCU1C</text>
<text x="43" y="149.8">0.1uF</text>
<text x="43" y="148">C5</text>
<text x="50.4" y="149.8">0.1uF</text>
<text x="50.4" y="148">C6</text>
<text x="57.9" y="149.8">0.1uF</text>
<text x="57.9" y="148">C7</text>
<text x="65.3" y="149.8">0.1uF</text>
<text x="65.3" y="148">C8</text>
<text x="72.7" y="149.8">0.1uF</text>
<text x="72.7" y="148">C9</text>
<text x="80.2" y="149.8">0.1uF</text>
<text x="80.2" y="148">C10</text>
<text x="87.6" y="149.8">0.1uF</text>
<text x="87.6" y="148">C11</text>
<text x="261" y="160.7">L1</text>
<text x="247.8" y="167.5">C20</text>
<text x="257.1" y="167.5">C21</text>
<text x="261" y="164">10uh</text>
<text x="43" y="173.1">C12</text>
<text x="50.4" y="173.1">C13</text>
<text x="57.9" y="173.1">C14</text>
<text x="65.3" y="173.1">C15</text>
<text x="72.7" y="173.1">C16</text>
<text x="80.2" y="173.1">C17</text>
<text x="247.8" y="169.4">0.1uF</text>
<text x="257.1" y="169.4">10uF</text>
<text x="43" y="174.9">0.1uF</text>
<text x="50.4" y="174.9">0.1uF</text>
<text x="57.9" y="174.9">0.1uF</text>
<text x="65.3" y="174.9">0.1uF</text>
<text x="72.7" y="174.9">0.1uF</text>
<text x="80.2" y="174.9">0.1uF</text>
<text x="113.9" y="174.3">C22</text>
<text x="114.9" y="179.8">C23</text>
<text x="119.5" y="179.8">2.2uF</text>
<text x="119.5" y="174.3">2.2uF</text>
<text x="127" y="192.9">STM32F429BIT6</text>
</g>
<g font-size="1.7" fill="#800000">
<text x="75.7" y="23.6">SDRAM_D2 PD0</text>
<text x="35.7" y="24.5">PA0</text>
<text x="35.7" y="26.4">PA1</text>
<text x="35.7" y="28.2">PA2</text>
<text x="75.7" y="27.3">SDIO_CMD PD2</text>
<text x="75.7" y="29.2">PD3</text>
<text x="75.7" y="25.4">SDRAM_D3 PD1</text>
<text x="227.5" y="29.2">SWCLK PA14</text>
<text x="255.4" y="29.2">USART1-RX PA10</text>
<text x="35.7" y="33.8">PA5</text>
<text x="35.7" y="31.9">PA4</text>
<text x="35.7" y="35.7">PA6</text>
<text x="35.7" y="30.1">PA3</text>
<text x="75.7" y="32.9">PD5</text>
<text x="75.7" y="31">PD4</text>
<text x="75.7" y="34.7">PD6</text>
<text x="123.2" y="34.7">SDRAM_A10 PG0</text>
<text x="172.6" y="34.7">SDRAM_D24 PI0</text>
<text x="227.5" y="31.9">SWDIO PA13</text>
<text x="228.1" y="35.7">GND</text>
<text x="255.4" y="31.9">USART1-TX PA9</text>
<text x="259.5" y="35.7">GND</text>
<text x="26.4" y="41.2">USART1-TX PA9</text>
<text x="35.7" y="37.5">PA7</text>
<text x="35.7" y="39.4">PA8</text>
<text x="75.7" y="36.6">PD7</text>
<text x="75.7" y="40.3">SDRAM_D14 PD9</text>
<text x="75.7" y="38.5">SDRAM_D13 PD8</text>
<text x="123.2" y="36.6">SDRAM_A11 PG1</text>
<text x="127" y="40.3">SPI_CS PG3</text>
<text x="132.5" y="38.5">PG2</text>
<text x="172.6" y="36.6">SDRAM_D25 PI1</text>
<text x="172.6" y="38.5">SDRAM_D26 PI2</text>
<text x="172.6" y="40.3">SDRAM_D27 PI3</text>
<text x="231.6" y="38.5">5V</text>
<text x="257.6" y="38.5">5V</text>
<text x="26.4" y="43.1">USART1-RX PA10</text>
<text x="34.8" y="45">PA11</text>
<text x="34.8" y="46.8">PA12</text>
<text x="75.7" y="42.2">SDRAM_D15 PD10</text>
<text x="75.7" y="45.9">LED PD12</text>
<text x="75.7" y="44">PD11</text>
<text x="75.7" y="47.8">LCD_BL PD13</text>
<text x="121.4" y="44">SDRAM_BA1 PG5</text>
<text x="121.4" y="42.2">SDRAM_BA0 PG4</text>
<text x="128.8" y="47.8">LED PG7</text>
<text x="132.5" y="45.9">PG6</text>
<text x="172.6" y="45.9">SDRAM_D28 PI6</text>
<text x="172.6" y="47.8">SDRAM_D29 PI7</text>
<text x="172.6" y="44">SDRAM_NBL3 PI5</text>
<text x="172.6" y="42.2">SDRAM_NBL2 PI4</text>
<text x="24.5" y="48.7">LCD_SPI_SDI PA15</text>
<text x="35.7" y="53.3">PB0</text>
<text x="75.7" y="49.6">SDRAM_D0 PD14</text>
<text x="75.7" y="51.5">SDRAM_D1 PD15</text>
<text x="121.4" y="49.6">SDRAM_CLK PG8</text>
<text x="131.6" y="53.3">PG10</text>
<text x="132.5" y="51.5">PG9</text>
<text x="172.6" y="51.5">SDRAM_D30 PI9</text>
<text x="172.6" y="53.3">SDRAM_D31 PI10</text>
<text x="172.6" y="49.6">KEY PI8</text>
<text x="26.4" y="57">Touch_SDA PB2</text>
<text x="28.3" y="58.9">SPI CLK PB3</text>
<text x="35.7" y="55.2">PB1</text>
<text x="75.7" y="58.9">PE2</text>
<text x="75.7" y="57">SDRAM_NBL1 PE1</text>
<text x="75.7" y="55.2">SDRAM_NBL0 PE0</text>
<text x="131.6" y="58.9">PG13</text>
<text x="131.6" y="55.2">PG11</text>
<text x="131.6" y="57">PG12</text>
<text x="172.6" y="58.9">LCD_VS PI13</text>
<text x="172.6" y="57">LCD_HS PI12</text>
<text x="172.6" y="55.2">LCD_SPI_CLK PI11</text>
<text x="260.1" y="58">OS_25M_IN</text>
<text x="28.3" y="60.8">SPI MISO PB4</text>
<text x="28.3" y="62.6">SPI_MOSI PB5</text>
<text x="35.7" y="64.5">PB6</text>
<text x="75.7" y="60.8">PE3</text>
<text x="75.7" y="62.6">PE4</text>
<text x="75.7" y="64.5">PE5</text>
<text x="121.4" y="62.6">SDRAM_CAS PG15</text>
<text x="131.6" y="60.8">PG14</text>
<text x="172.6" y="62.6">LCD_R0 PI15</text>
<text x="172.6" y="60.8">LCD_CLK PI14</text>
<text x="227.2" y="64.5">GND</text>
<text x="34.8" y="71.9">PB10</text>
<text x="35.7" y="66.3">PB7</text>
<text x="35.7" y="68.2">PB8</text>
<text x="35.7" y="70.1">PB9</text>
<text x="75.7" y="68.2">SDRAM_D4 PE7</text>
<text x="75.7" y="70.1">SDRAM_D5 PE8</text>
<text x="75.7" y="71.9">SDRAM_D6 PE9</text>
<text x="75.7" y="66.3">PE6</text>
<text x="132.5" y="70.1">PH4</text>
<text x="132.5" y="71.9">PH5</text>
<text x="132.5" y="66.3">PH2</text>
<text x="132.5" y="68.2">PH3</text>
<text x="172.6" y="71.9">LCD_R4 PJ3</text>
<text x="172.6" y="68.2">LCD_R2 PJ1</text>
<text x="172.6" y="66.3">LCD_R1 PJ0</text>
<text x="172.6" y="70.1">LCD_R3 PJ2</text>
<text x="260.1" y="67.3">OS_25M_OUT</text>
<text x="34.8" y="75.6">PB12</text>
<text x="34.8" y="77.5">PB13</text>
<text x="34.8" y="73.8">PB11</text>
<text x="75.7" y="73.8">SDRAM_D7 PE10</text>
<text x="75.7" y="75.6">SDRAM_D8 PE11</text>
<text x="75.7" y="77.5">SDRAM_D9 PE12</text>
<text x="121.4" y="77.5">SDRAM_D16 PH8</text>
<text x="121.4" y="73.8">SDRAM_CS PH6</text>
<text x="121.4" y="75.6">SDRAM_CKE PH7</text>
<text x="172.6" y="73.8">LCD_R5 PJ4</text>
<text x="172.6" y="77.5">LCD_R7 PJ6</text>
<text x="172.6" y="75.6">LCD_R6 PJ5</text>
<text x="32.9" y="81.2">USB D+</text>
<text x="32.9" y="79.4">USB D-</text>
<text x="75.7" y="79.4">SDRAM_D10 PE13</text>
<text x="75.7" y="81.2">SDRAM_D11 PE14</text>
<text x="75.7" y="83.1">SDRAM_D12 PE15</text>
<text x="121.4" y="79.4">SDRAM_D17 PH9</text>
<text x="121.4" y="81.2">SDRAM_D18 PH10</text>
<text x="121.4" y="83.1">SDRAM_D19 PH11</text>
<text x="172.6" y="83.1">LCD_G2 PJ9</text>
<text x="172.6" y="81.2">LCD_G1 PJ8</text>
<text x="172.6" y="79.4">LCD_G0 PJ7</text>
<text x="233" y="80.3">OS_32K_IN</text>
<text x="24.5" y="86.8">SDRAM_WE PC0</text>
<text x="35.7" y="88.7">PC1</text>
<text x="75.7" y="86.8">SDRAM_A0 PF0</text>
<text x="75.7" y="88.7">SDRAM_A1 PF1</text>
<text x="121.4" y="84.9">SDRAM_D20 PH12</text>
<text x="121.4" y="86.8">SDRAM_D21 PH13</text>
<text x="121.4" y="88.7">SDRAM_D22 PH14</text>
<text x="172.6" y="88.7">LCD_B0 PJ12</text>
<text x="172.6" y="84.9">LCD_G3 PJ10</text>
<text x="172.6" y="86.8">LCD_G4 PJ11</text>
<text x="271.6" y="87.7">GND</text>
<text x="35.7" y="90.5">PC2</text>
<text x="35.7" y="92.4">PC3</text>
<text x="35.7" y="94.2">PC4</text>
<text x="75.7" y="90.5">SDRAM_A2 PF2</text>
<text x="75.7" y="92.4">SDRAM_A3 PF3</text>
<text x="75.7" y="94.2">SDRAM_A4 PF4</text>
<text x="121.4" y="90.5">SDRAM_D23 PH15</text>
<text x="124.2" y="95.2">LCD_G6 PK1</text>
<text x="124.2" y="93.3">LCD_G5 PK0</text>
<text x="172.6" y="92.4">LCD_B2 PJ14</text>
<text x="172.6" y="94.2">LCD_B3 PJ15</text>
<text x="172.6" y="90.5">LCD_B1 PJ13</text>
<text x="233" y="91.4">OS_32K_OUT</text>
<text x="25.5" y="101.7">SDIO_D0 PC8</text>
<text x="35.7" y="96.1">PC5</text>
<text x="35.7" y="98">PC6</text>
<text x="35.7" y="99.8">PC7</text>
<text x="75.7" y="96.1">SDRAM_A5 PF5</text>
<text x="75.7" y="98">PF6</text>
<text x="75.7" y="99.8">PF7</text>
<text x="75.7" y="101.7">PF8</text>
<text x="124.2" y="100.7">LCD_B5 PK4</text>
<text x="124.2" y="97">LCD_G7 PK2</text>
<text x="124.2" y="98.9">LCD_B4 PK3</text>
<text x="172.6" y="98.9">LCD_B7 PK6</text>
<text x="172.6" y="97">LCD_B6 PK5</text>
<text x="172.6" y="100.7">LCD_DE PK7</text>
<text x="25.5" y="103.5">SDIO_D1 PC9</text>
<text x="25.5" y="105.4">SDIO_D2 PC10</text>
<text x="25.5" y="107.2">SDIO_D3 PC11</text>
<text x="75.7" y="107.2">SDRAM_RAS PF11</text>
<text x="75.7" y="103.5">PF9</text>
<text x="75.7" y="105.4">PF10</text>
<text x="249.3" y="104.5">3.3v</text>
<text x="25.5" y="109.1">SDIO_CLK PC12</text>
<text x="25.5" y="111">Touch_SCLK PC13</text>
<text x="75.7" y="109.1">SDRAM_A6 PF12</text>
<text x="75.7" y="111">SDRAM_A7 PF13</text>
<text x="75.7" y="112.8">SDRAM_A8 PF14</text>
<text x="75.7" y="114.7">SDRAM_A9 PF15</text>
<text x="239.5" y="121.2">RST</text>
<text x="62.2" y="140.7">3.3v</text>
<text x="248.9" y="140.7">GND</text>
<text x="116.2" y="155.6">3.3v</text>
<text x="162.7" y="155.6">GND</text>
<text x="61.8" y="158.5">GND</text>
<text x="236.6" y="161.2">VDDA</text>
<text x="62.2" y="165.9">3.3v</text>
<text x="274.4" y="162.2">3.3v</text>
<text x="158.6" y="173.3">SWDIO PA13</text>
<text x="158.6" y="168.7">VDDA</text>
<text x="105.2" y="178.9">GND</text>
<text x="158.6" y="179.8">RST</text>
<text x="158.6" y="175.2">SWCLK PA14</text>
<text x="168.2" y="178.9">GND</text>
<text x="61.8" y="183.6">GND</text>
<text x="110.2" y="184.5">OS_32K_IN</text>
<text x="158.6" y="181.7">VBAT</text>
<text x="158.6" y="184.5">OS_25M_IN</text>
<text x="248.9" y="180.8">GND</text>
<text x="110.2" y="186.3">OS_32K_OUT</text>
<text x="158.6" y="186.3">OS_25M_OUT</text>
</g>
</svg>
